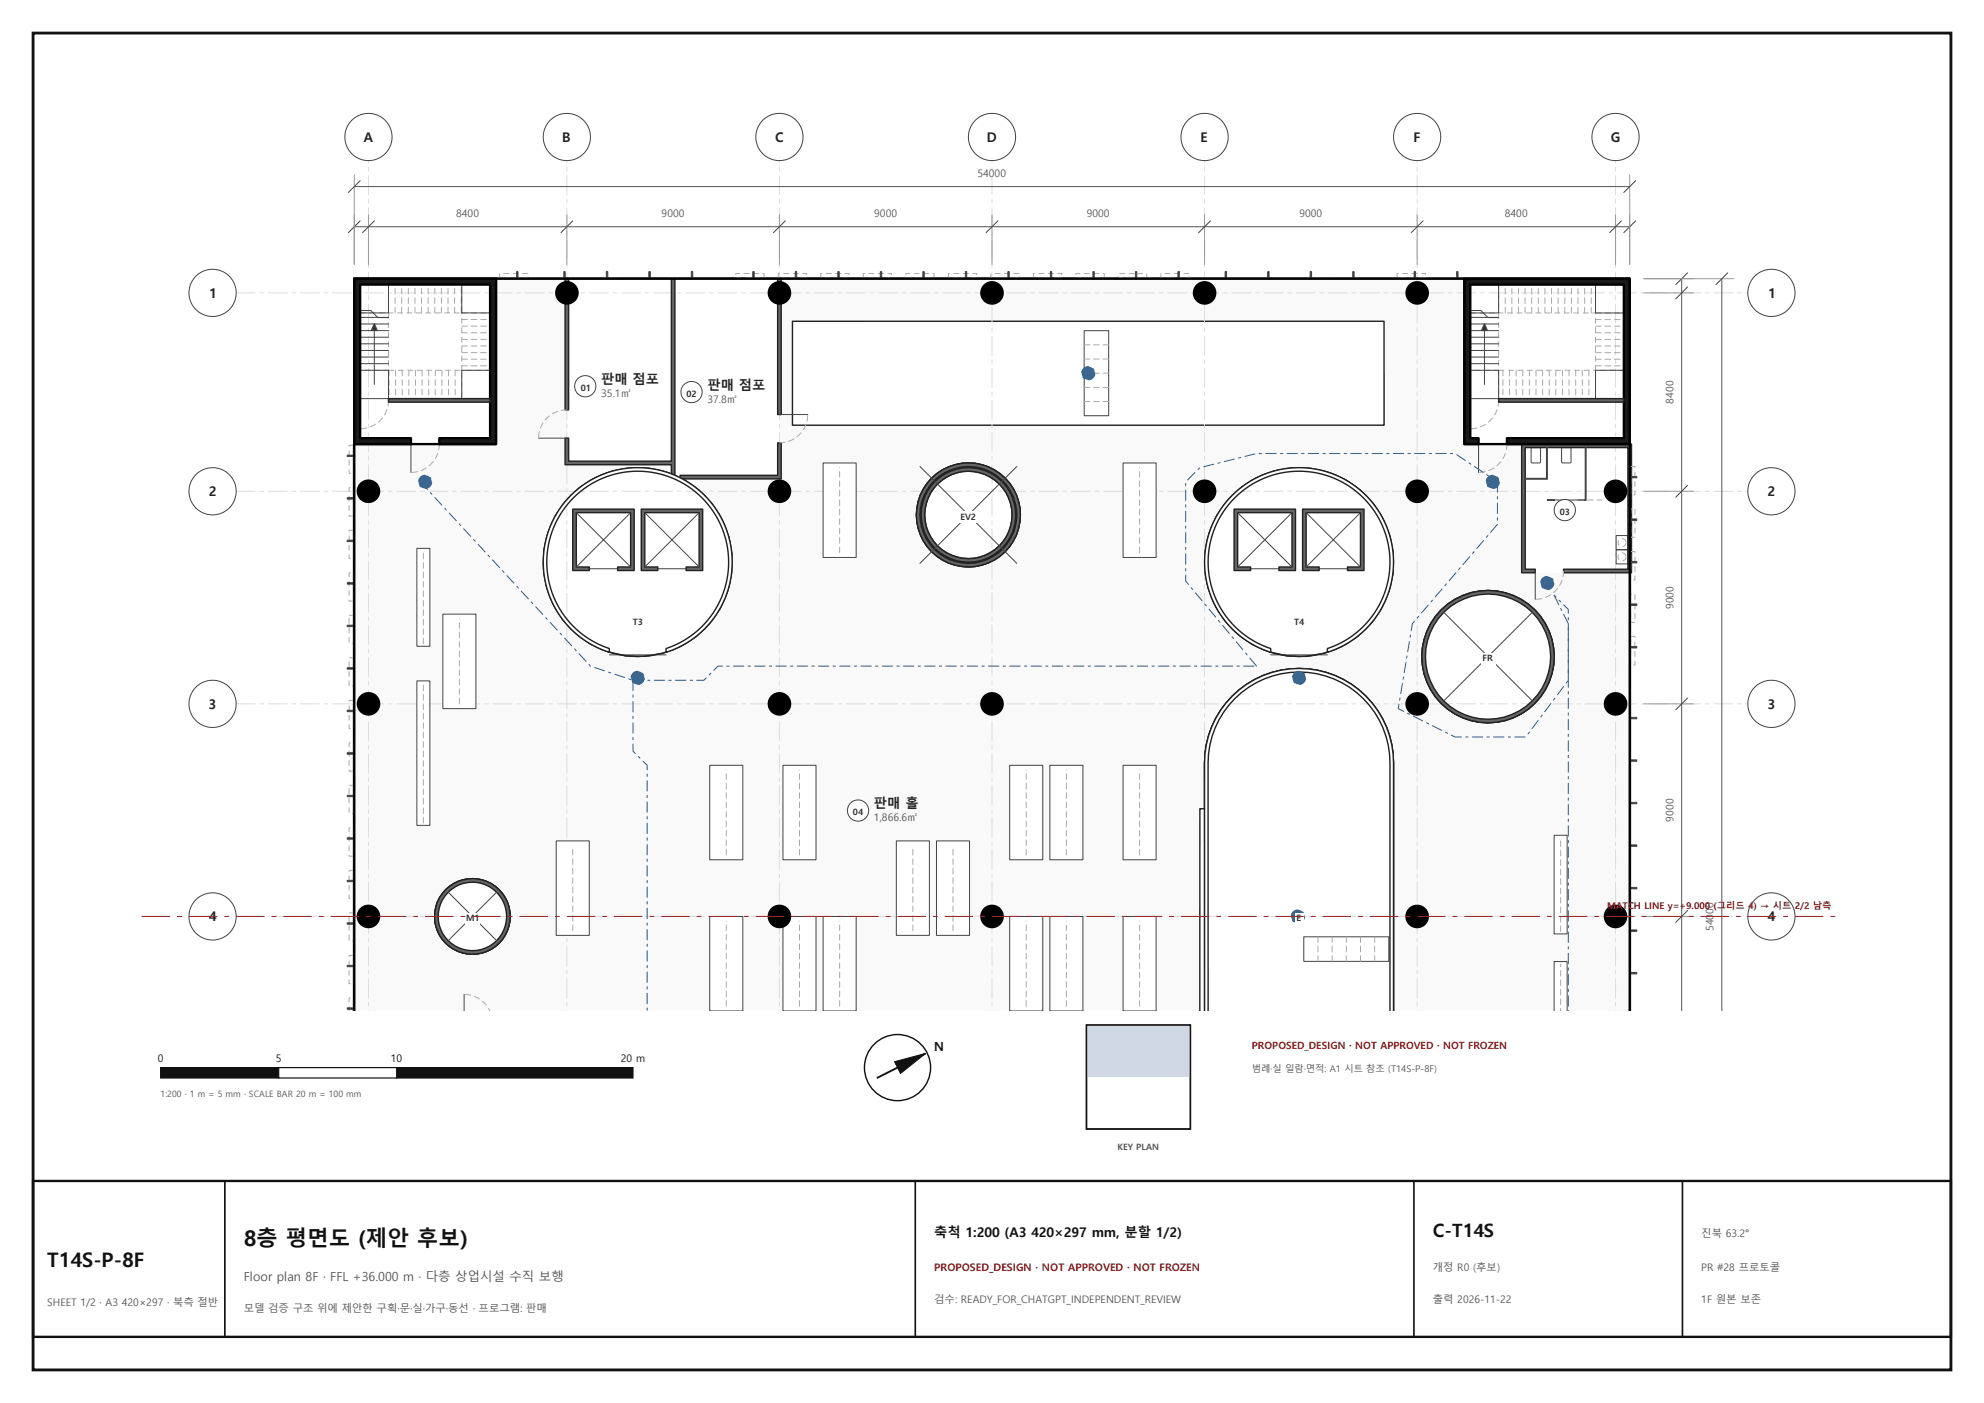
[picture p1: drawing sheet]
<svg xmlns="http://www.w3.org/2000/svg" width="420mm" height="297mm" viewBox="0 0 420 297" stroke-linecap="round" stroke-linejoin="round" font-family="sans-serif">
<path d="M7 7h406v283h-406z" fill="none" stroke="#111" stroke-width=".6"/>
<g fill="#fff">
<path d="M120 59h22.5v39h-22.5z" fill-rule="evenodd"/>
<path d="M142.5 59h22.5v42h-21.5l-1-.4z" fill-rule="evenodd"/>
</g>
<path d="M105 59h15v38.9l22.5 .1v2.6l-1.2-.6-3.9-.8-3.9-.1a19.9 19.9 0 0 0-13.7 6.9 19.9 19.9 0 0 0-3.8 6.8 20.3 20.3 0 0 0 9.2 23.6 20.1 20.1 0 0 0 18.8 .5 20 20 0 0 0 10.3-23.3l-1.5-3.6a22.1 22.1 0 0 0-8-8.4l-1.3-.6 21.5-.1v-41.9h145v34.9l12.3 .1-.2 .4v26.7l.4 .2h22.5v92.7h-270h30h-30v-120h30zM301 139a14 14 0 0 0 28 0 14 14 0 0 0-28 0zM252.6 214h44.8zM255 214h42zM260.9 147.4l-2.5 3a19.8 19.8 0 0 0-3.4 11.1v9.7h-.9l-.1 .1v42.7h41v-52.5l-.4-3.9-1.1-3.8a20.4 20.4 0 0 0-5.8-7.8l-3.3-2.1-1.7-.9-3.8-1.1-2-.3-1.9-.1-3.9 .4-1.9 .5a20 20 0 0 0-8.3 5zM259.8 106l-2.2 3.2a20 20 0 0 0 1.7 22.2l2.7 2.8a19.4 19.4 0 0 0 6.8 3.8l3.8 .9 3.9 .1 3.9-.7a20 20 0 0 0 14.3-22.7 20 20 0 0 0-21.2-16.5l-3.9 .7a19.2 19.2 0 0 0-6.9 3.5zM167.8 68.1v21.8l.1 .1h125l.1-.1v-21.7l-.1-.2zM233 214h14zM194 109a11 11 0 0 0 22 0 11 11 0 0 0-22 0zM194 214h22zM194 214h22zM123 214h42zM112.6 214h44.8zM75 214h45zM92 194a8 8 0 0 0 16 0 8 8 0 0 0-16 0z" fill-rule="evenodd" fill="#f9f9f9"/>
<g fill="none" stroke="#222" stroke-width=".3">
<path d="M167.8 68h125.2v22h-125.2zM119.8 106a20 20 0 0 1 25-4.3 20 20 0 0 1 9.2 23.5 20 20 0 0 1-28.8 11.2 20.2 20.2 0 0 1-8-8.4 20 20 0 0 1 .4-18.8zM259.8 106a20 20 0 0 1 28.2-2.1 20 20 0 0 1 2.1 28.1 20 20 0 0 1-28.1 2.2 20.7 20.7 0 0 1-6.8-17.6 22.4 22.4 0 0 1 4.6-10.6zM254 214v-42.8h1v-4.8a43.9 43.9 0 0 1 .2-7.8 20 20 0 0 1 21.3-17 20 20 0 0 1 18.5 19.9v52.5"/>
<circle cx="205" cy="109" r="11"/>
<circle cx="315" cy="139" r="14"/>
<circle cx="100" cy="194" r="8"/>
</g>
<path d="M50 62h320M50 104h320M50 149h320M50 194h320M78 214v-180M120 214v-180M165 214v-180M210 214v-180M255 214v-180M300 214v-180M342 214v-180" fill="none" stroke="#dcdcdc" stroke-width=".21" stroke-dasharray="4 1 .8 1"/>
<path d="M227.4 214h17zM88.2 144.1v30.6h2.8v-30.6zM88.2 116.1v20.7h2.8v-20.7zM329 214h2.8zM329 203.6v10.4h2.8v-10.4zM329 176.8v20.9h2.8v-20.9zM93.7 130v20h7v-20zM117.7 178v20h7v-20zM150.2 194v20h7v-20zM150.2 162v20h7v-20zM174.2 214h7zM174.2 214h7zM165.7 214h7zM174.2 214h7zM165.7 194v20h7v-20zM174.2 194v20h7v-20zM165.7 162v20h7v-20zM174.2 98v20h7v-20zM189.7 178v20h7v-20zM198.2 178v20h7v-20zM222.2 214h7zM213.7 194v20h7v-20zM222.2 194v20h7v-20zM213.7 162v20h7v-20zM222.2 162v20h7v-20zM237.7 214h7zM237.7 214h7zM237.7 194v20h7v-20zM237.7 162v20h7v-20zM237.7 98v20h7v-20zM156 214h7zM241.6 214h3z" fill-rule="evenodd" fill="#fff"/>
<g fill="none" stroke="#444" stroke-width=".21">
<path d="M76.2 78.4h6v6h-6zM76.2 60.2h6v6h-6zM76.2 65.7h2.3l1.5 1.5h2.2M76.2 77h6M76.2 75.6h6M76.2 74.2h6M76.2 72.8h6M76.2 71.4h6M76.2 70h6M76.2 68.6h6M76.2 67.2h6M79.2 70v11.4"/>
<path d="M97.7 60.2h6v6h-6zM97.7 78.4h6v6h-6zM229.5 70h5.2v18h-5.2zM174.2 98h7v20h-7zM237.7 98h7v20h-7zM324.2 94.8l1.7-.1 .2 .2v2.8l-.1 .3h-1.6l-.2-.1zM330.6 94.8l1.7-.1 .2 .2 .1 2.9-.2 .2h-1.6l-.2-.1zM88.2 116.1h2.8v20.7h-2.8zM342.1 116.4h2.5v3h-2.5zM342.1 113.4h2.5v3h-2.5zM93.7 130h7v20h-7zM88.2 144.1h2.8v30.6h-2.8z"/>
<path d="M117.7 178h7v20h-7zM150.2 162h7v20h-7zM165.7 162h7v20h-7zM189.7 178h7v20h-7zM198.2 178h7v20h-7zM213.7 162h7v20h-7zM222.2 162h7v20h-7zM237.7 162h7v20h-7zM329 176.8h2.8v20.9h-2.8zM150.2 194h7v20h-7zM165.7 194h7v20h-7zM174.2 194h7v20h-7z"/>
<path d="M213.7 194h7v20h-7zM222.2 194h7v20h-7zM237.7 194h7v20h-7zM276 198.3h18v5.2h-18zM329 214v-10.4h2.8v10.4"/>
</g>
<g fill="none" stroke="#aaa" stroke-width=".21" stroke-dasharray="1.2 .8">
<path d="M82.4 78.4v6M83.6 66.2v-6M83.8 78.4v6M85 66.2v-6M85.2 78.4v6M86.4 66.2v-6M86.6 78.4v6M87.8 66.2v-6M88 78.4v6M89.2 66.2v-6M89.4 78.4v6M90.6 66.2v-6"/>
<path d="M90.7 78.4v6M92 66.2v-6M92.1 78.4v6M93.4 66.2v-6M93.5 78.4v6M94.8 66.2v-6M94.9 78.4v6M96.2 66.2v-6M96.3 78.4v6M97.6 66.2v-6M97.7 67.6h6M97.7 69h6"/>
<path d="M97.7 70.4h6M97.7 71.8h6M97.7 73.2h6M97.7 74.6h6M97.7 76h6M97.7 77.4h6M229.5 79h5.2M229.5 76h5.2M229.5 73h5.2M229.5 85h5.2M229.5 82h5.2M177.7 117v-18"/>
<path d="M241.2 117v-18M89.6 136.3v-19.7M97.2 149v-18M89.6 174.2v-29.6M121.2 197v-18M153.7 181v-18M169.2 181v-18M193.2 197v-18M201.7 197v-18M217.2 181v-18M225.7 181v-18M241.2 181v-18"/>
<path d="M330.4 197.2v-19.9M153.7 213v-18M169.2 213v-18M177.7 213v-18M217.2 213v-18M225.7 213v-18M241.2 213v-18M279 203.5v-5.2M282 203.5v-5.2M285 203.5v-5.2M288 203.5v-5.2M291 203.5v-5.2"/>
<path d="M330.4 214v-9.9"/>
</g>
<g fill="none" stroke="#aaa" stroke-width=".21" stroke-dasharray="1.2 .8" stroke-linecap="butt">
<path d="M76.2 66.2h6v12.2h-6zM82.2 60.2h15.5v6h-15.5zM82.2 78.4h15.5v6h-15.5zM97.7 66.2h6v12.2h-6z"/>
<circle cx="343.4" cy="117.9" r=".85"/>
<circle cx="343.4" cy="114.9" r=".85"/>
</g>
<path d="M79.2 68.5l.7 1.5h-1.3z" fill="#333" stroke="#444" stroke-width=".21"/>
<path d="M311.3 66.3h6v12.1h-6zM317.3 60.3h20.5v6h-20.5zM317.3 78.4h20.5v6h-20.5zM337.8 66.3h6v12.1h-6z" fill="none" stroke="#aaa" stroke-width=".21" stroke-dasharray="1.2 .8" stroke-linecap="butt"/>
<g fill="none" stroke="#444" stroke-width=".21">
<path d="M311.3 78.4h6v6h-6zM311.3 60.3h6v6h-6zM311.3 65.7h2.2l1.5 1.5h2.3M311.3 77h6M311.3 75.6h6M311.3 74.2h6M311.3 72.8h6M311.3 71.4h6M311.3 70h6M311.3 68.6h6M311.3 67.2h6M314.3 70v11.4"/>
<path d="M337.8 60.3h6v6h-6zM337.8 78.4h6v6h-6z"/>
</g>
<g fill="none" stroke="#aaa" stroke-width=".21" stroke-dasharray="1.2 .8">
<path d="M318.2 78.4v6M318.7 66.3v-6M319.6 78.4v6M320 66.3v-6M321 78.4v6M321.4 66.3v-6M322.4 78.4v6M322.8 66.3v-6M323.8 78.4v6M324.2 66.3v-6M325.2 78.4v6M325.6 66.3v-6"/>
<path d="M326.6 78.4v6M327 66.3v-6M328 78.4v6M328.4 66.3v-6M329.4 78.4v6M329.9 66.3v-6M330.8 78.4v6M331.3 66.3v-6M332.2 78.4v6M332.7 66.3v-6M333.6 78.4v6M334.1 66.3v-6"/>
<path d="M335 78.4v6M335.5 66.3v-6M336.4 78.4v6M336.9 66.3v-6M337.8 67.7h6M337.8 69h6M337.8 70.4h6M337.8 71.8h6M337.8 73.2h6M337.8 74.6h6M337.8 76h6M337.8 77.4h6"/>
</g>
<path d="M314.3 68.5l.6 1.5h-1.3z" fill="#333" stroke="#444" stroke-width=".21"/>
<path d="M256.7 214h40.7zM254.6 214h.8zM124.5 214h40.9zM122.6 214h.8zM144 100.6h20.6v-6.8h.8v7.6h-21.4zM164.6 59h.8v28.8h-.8zM142.1 59h.8v41.6h-.8v-2.2h-22.5v-5.6h.8v4.8h21.7zM119.6 59h.8v27.8h-.8zM75 214h45.4zM75 214h23.3zM98.3 214h14.6zM75 214h14.2z" fill-rule="evenodd" fill="#666"/>
<path d="M119.6 59h.8v27.8h-.8zM142.1 59h.8v41.6h-.8v-2.2h-22.5v-5.6h.8v4.8h21.7zM164.6 59h.8v28.8h-.8zM144 100.6h20.6v-6.8h.8v7.6h-21.4z" fill="none" stroke="#222" stroke-width=".3"/>
<path d="M322.1 94h23.3v27.2h-14.4v-.7h13.6v-25.8h-21.7v25.8h2.1v.7h-2.9z" fill-rule="evenodd" fill="#666" stroke="#222" stroke-width=".3"/>
<g fill="#888" stroke="#444" stroke-width=".21">
<path d="M327.4 94.7h.2v6.7h-.2z" fill-rule="evenodd"/>
<path d="M322.9 101.3h4.5v.1h-4.5z" fill-rule="evenodd"/>
<path d="M335.6 94.7h.2v11.3h-.2z" fill-rule="evenodd"/>
<path d="M327.6 105.8h1.5v.2h-1.5z" fill-rule="evenodd"/>
<path d="M334.1 105.8h1.5v.2h-1.5z" fill-rule="evenodd"/>
</g>
<g fill="none" stroke="#444" stroke-width=".21">
<path d="M105 58.8h205v.2h-195h-10zM155 58.9h.1M76.2 84.8v6M87 94v6M114 92.8h6M165 87.8h6M311.3 84.8v6M313 94v6M329.1 105.8h5M124.7 120.4h6M129 138.6h12M139.2 120.4h6"/>
<path d="M264.8 120.4h5.9M269 138.6h12M279.2 120.4h6M325 120.9v6M74.8 214v-120h.2v120M98.3 210.5v3.5M345 214v-120h.2v120"/>
</g>
<path d="M82.2 84.8a6 6 0 0 1-6 6M93 94a6 6 0 0 1-6 6M120 86.8a6 6 0 0 0-6 6M165 93.8a6 6 0 0 0 6-6M317.3 84.8a6 6 0 0 1-6 6M319 94a6 6 0 0 1-6 6M334.1 105.8h5M331 120.9a6 6 0 0 1-6 6M103.7 214a5.9 5.9 0 0 0-5.4-3.5" fill="none" stroke="#aaa" stroke-width=".21" stroke-dasharray="1.2 .8"/>
<g fill="none" stroke="#aaa" stroke-width=".21" stroke-dasharray="1.2 .8" stroke-linecap="butt">
<path d="M111.8 58.5v.3h-6l-.1-.9h6.1v.6M155.8 58.2l-.1-.3h6.1v.9h-6v-.6M166.7 58.8h-2l.1-.9h6v.9h-4.1M175.8 58.8h-2l-.1-.9h6.1l-.1 .9h-3.9M184.8 58.8h-2v-.9h6v.9h-4M191.8 58.2l-.1-.3h6v.9h-5.9v-.6M202.8 58.8h-2v-.9h5.9l.1 .9h-4M215.8 58.5v.3h-6v-.9h6v.6M220.8 58.8h-2.1l.1-.9h5.9l.1 .9h-4M227.8 58.2v-.3h6v.9h-6v-.6M240.8 57.9h2v.9h-6.1l.1-.9h4M251.8 58.5v.3h-6.1l.1-.9h6v.6"/>
<path d="M297.8 58.8h-2v-.9h6v.9h-4M345.2 98.8h.9v6h-.9v-6M74.2 118.2h-.3v-5.9l.9-.1v6h-.6M74.2 100.2h-.3v-6h.9v6.1l-.6-.1M74.8 107.3v2l-.9-.1v-6h.9v4.1M345.2 116.8h.9v6h-.9v-6M346.1 107.8v6h-.9v-6.1l.9 .1M73.9 130.3l.9-.1v6h-.9v-5.9M74.8 125.2v2h-.9v-5.9l.9-.1v4M345.2 134.7l.9 .1v6h-.9v-6.1M346.1 125.8v6h-.9v-6h.9M73.9 145.3v-6.1l.9 .1v5.9l-.9 .1"/>
<path d="M74.2 154.2h-.3v-5.9h.9v5.9h-.6M73.9 166.2l.9 .1v6h-.9v-6.1M74.8 161.2v2l-.9 .1v-6.1h.9v4M74.8 179.3v2l-.9-.1v-6h.9v4.1M73.9 195.2v-2h.9v6h-.9v-4M74.2 190.3h-.3v-6.1h.9v6.1h-.6M73.9 214v-2.7l.9-.1v2.8M74.2 208.2h-.3v-6h.9v6.1l-.6-.1"/>
</g>
<path d="M125.8 214h.3zM109.3 214h.3zM116.9 214h.2zM134.9 214h.2zM73.5 214h1.3zM73.5 214h1.3zM73.5 214h1.3zM73.5 214h1.3zM73.5 214h1.3zM73.5 214h1.3zM73.5 214h1.3zM73.5 214h1.3zM73.5 214h1.3zM73.5 213.4h1.3v.3l-1.3-.1zM73.5 204.4h1.3v.2h-1.3zM73.5 195.4l1.3-.1v.3h-1.3zM73.5 186.4l1.3-.1v.3h-1.3zM73.5 177.4h1.3v.2h-1.3zM73.5 168.4h1.3v.3l-1.3-.1zM73.5 159.3h1.3v.4h-1.3zM73.5 150.3l1.3 .1v.2l-1.3 .1zM73.5 141.3h1.3v.3l-1.3 .1zM73.5 132.3h1.3v.4h-1.3zM73.5 123.3h1.3v.4h-1.3zM73.5 114.4l1.3-.1v.4l-1.3-.1zM73.5 105.4l1.3-.1v.4h-1.3zM73.5 96.3h1.3v.3h-1.3zM119.4 57.5h.2v1.3h-.2zM128.4 57.5h.3v1.3h-.3zM109.4 57.5h.3l-.1 1.3h-.2zM215.8 214h.4zM170.8 214h.3zM161.8 214h.3zM206.8 214h.4zM256.8 214h.3zM274.8 214h.3zM152.8 214h.3zM197.8 214h.4zM233.8 214h.3zM265.8 214h.3zM188.8 214h.4zM242.9 214h.2zM143.8 214h.3zM224.8 214h.3zM179.8 214h.4zM186.3 57.5h.4v1.3h-.4zM240.4 57.5h.2v1.3h-.2zM231.4 57.5h.2v1.3h-.2zM222.4 57.5h.2l.1 1.3h-.3zM137.4 57.5h.3v1.3h-.4zM177.4 57.5h.3v1.3h-.4zM268.4 57.5h.3v1.3h-.4zM168.3 57.5h.4v1.3h-.4zM195.4 57.5h.3v1.3h-.3zM213.4 57.5h.2l.1 1.3h-.3zM249.4 57.5h.3l-.1 1.3h-.2zM146.3 57.5h.4v1.3h-.4zM159.4 57.5h.3v1.3h-.4zM259.4 57.5h.3v1.3h-.4zM204.4 57.5h.2l.1 1.3h-.3zM292.8 214h.4zM283.8 214h.4zM301.8 214h.4zM310.8 214h.4zM345.2 214h1.3zM345.2 214h1.3zM345.2 214h1.3zM345.2 214h1.3zM345.2 214h1.3zM345.2 214h1.3zM345.2 214h1.3zM345.2 214h1.3zM345.2 214h1.3zM345.2 214h1.3zM345.2 205.9h1.3v.3h-1.3zM345.2 196.9h1.3v.3h-1.3zM345.2 187.9h1.3v.3h-1.3zM345.2 178.9h1.3v.3h-1.3zM345.2 169.9h1.3v.2l-1.3 .1zM345.2 160.9h1.3v.3h-1.3zM345.2 151.9h1.3v.3h-1.3zM345.2 136.9l1.3-.1v.4h-1.3zM345.2 127.9l1.3-.1v.4h-1.3zM345.2 118.9h1.3v.3l-1.3-.1zM345.2 109.9h1.3v.3h-1.3zM345.2 100.9h1.3v.2h-1.3zM308.4 57.5h.3v1.3h-.3zM286.4 57.5h.3v1.3h-.3zM299.4 57.5h.3v1.3h-.3zM277.4 57.5h.3v1.3h-.4z" fill-rule="evenodd" fill="#333" stroke="#444" stroke-width=".21"/>
<g fill="none" stroke="#222" stroke-width=".3">
<path d="M255 214v-52.5a20 20 0 0 1 20-20 20 20 0 0 1 20 20v52.5"/>
<circle cx="135" cy="119" r="20"/>
<circle cx="205" cy="109" r="9.3"/>
<circle cx="205" cy="109" r="11"/>
<circle cx="275" cy="119" r="20"/>
<circle cx="315" cy="139" r="14"/>
<circle cx="100" cy="194" r="8"/>
</g>
<path d="M301 139a14 14 0 0 1 28 0 14 14 0 0 1-28 0zM301.8 139a13.2 13.2 0 0 0 26.4 0 13.2 13.2 0 0 0-26.4 0z" fill-rule="evenodd" fill="#666" stroke="#222" stroke-width=".3"/>
<path d="M305.6 129.6l18.8 18.8M324.4 129.6l-18.8 18.8" fill="none" stroke="#444" stroke-width=".21"/>
<path d="M92 194a8 8 0 0 1 16 0 8 8 0 0 1-16 0zM92.8 194a7.2 7.2 0 0 0 14.4 0 7.2 7.2 0 0 0-14.4 0z" fill-rule="evenodd" fill="#666" stroke="#222" stroke-width=".3"/>
<path d="M94.9 188.9l10.2 10.2M105.1 188.9l-10.2 10.2" fill="none" stroke="#444" stroke-width=".21"/>
<path d="M120.9 104.9a20 20 0 0 1 31.2 3.7 20 20 0 0 1-11.1 29.5v-.8a19.2 19.2 0 0 0 9.6-29.6 19.2 19.2 0 0 0-31.2 0 19.2 19.2 0 0 0 9.6 29.6v.8a20 20 0 0 1-8.1-33.2z" fill-rule="evenodd" fill="#fff" stroke="#222" stroke-width=".3"/>
<path d="M121.2 107.8h13v13h-3.5v-.8h2.8v-11.5h-11.5v11.5h2.7v.8h-3.5z" fill-rule="evenodd" fill="#666" stroke="#222" stroke-width=".3"/>
<path d="M122 108.5l11.5 11.5M133.5 108.5l-11.5 11.5" fill="none" stroke="#444" stroke-width=".21"/>
<path d="M135.8 107.8h12.9v13h-3.5v-.8h2.8v-11.5h-11.5v11.5h2.7v.8h-3.4z" fill-rule="evenodd" fill="#666" stroke="#222" stroke-width=".3"/>
<path d="M136.5 108.5l11.5 11.5M148 108.5l-11.5 11.5" fill="none" stroke="#444" stroke-width=".21"/>
<path d="M260.9 104.9a20 20 0 0 1 31.2 3.7 20 20 0 0 1-11.1 29.5v-.8a19.2 19.2 0 0 0 9.6-29.6 19.2 19.2 0 0 0-31.2 0 19.2 19.2 0 0 0 9.6 29.6v.8a20 20 0 0 1-8.1-33.2z" fill-rule="evenodd" fill="#fff" stroke="#222" stroke-width=".3"/>
<path d="M261.2 107.8h13.1v13h-3.6v-.8h2.8v-11.5h-11.5v11.5h2.8v.8h-3.6z" fill-rule="evenodd" fill="#666" stroke="#222" stroke-width=".3"/>
<path d="M262 108.5l11.5 11.5M273.5 108.5l-11.5 11.5" fill="none" stroke="#444" stroke-width=".21"/>
<path d="M275.7 107.8h13.1v13h-3.6v-.8h2.8v-11.5h-11.5v11.5h2.7v.8h-3.5z" fill-rule="evenodd" fill="#666" stroke="#222" stroke-width=".3"/>
<path d="M276.5 108.5l11.5 11.5M288 108.5l-11.5 11.5" fill="none" stroke="#444" stroke-width=".21"/>
<path d="M260.9 147.4a20 20 0 0 1 21.8-4.4 20 20 0 0 1 12.3 18.5v52.5h-40v-52.5a20 20 0 0 1 5.9-14.1zM261.4 147.9a19.3 19.3 0 0 0-5.7 13.6l.1 52.5h38.4v-52.5a19.2 19.2 0 0 0-11.8-17.8 19.2 19.2 0 0 0-21 4.2z" fill-rule="evenodd" fill="#fff"/>
<path d="M255 214v-52.5a20 20 0 0 1 20-20 20 20 0 0 1 20 20v52.5M255.8 214l-.1-52.5a19.3 19.3 0 0 1 19.3-19.2 19.3 19.3 0 0 1 19.2 19.2v52.5" fill="none" stroke="#222" stroke-width=".3"/>
<path d="M194 109a11 11 0 0 1 22 0 11 11 0 0 1-22 0zM194.8 109a10.2 10.2 0 0 0 20.4 0 10.2 10.2 0 0 0-20.4 0zM195 109a10 10 0 0 1 20 0 10 10 0 0 1-20 0zM195.8 109a9.2 9.2 0 0 0 18.4 0 9.2 9.2 0 0 0-18.4 0z" fill-rule="evenodd" fill="#666" stroke="#222" stroke-width=".3"/>
<path d="M194.7 98.8l20.6 20.5M215.3 98.8l-20.6 20.5" fill="none" stroke="#444" stroke-width=".21"/>
<path d="M75 59h30v35h-30zM310 59h35v35h-35z" fill="none" stroke="#000" stroke-width=".5"/>
<path d="M75 59h30v35h-12v-1.2h10.7v-32.6h-27.5v32.6h10.8v1.2h-12z" fill-rule="evenodd" fill="#1a1a1a" stroke="#000" stroke-width=".5"/>
<path d="M82.2 84.4h21.5v.7h-21.5z" fill-rule="evenodd" fill="#666" stroke="#222" stroke-width=".3"/>
<path d="M310 59h35v35h-26v-1.2h24.8v-32.5h-32.5v32.5h1.7v1.2h-3z" fill-rule="evenodd" fill="#1a1a1a" stroke="#000" stroke-width=".5"/>
<path d="M317.3 84.4h26.5v.7h-26.5z" fill-rule="evenodd" fill="#666" stroke="#222" stroke-width=".3"/>
<path d="M75 214v-155h270v155" fill="none" stroke="#000" stroke-width=".5"/>
<g fill="#000" stroke="#000" stroke-width=".5">
<circle cx="120" cy="62" r="2.25"/>
<circle cx="165" cy="62" r="2.25"/>
<circle cx="210" cy="62" r="2.25"/>
<circle cx="255" cy="62" r="2.25"/>
<circle cx="300" cy="62" r="2.25"/>
<circle cx="78" cy="104" r="2.25"/>
<circle cx="165" cy="104" r="2.25"/>
<circle cx="255" cy="104" r="2.25"/>
<circle cx="300" cy="104" r="2.25"/>
<circle cx="342" cy="104" r="2.25"/>
<circle cx="78" cy="149" r="2.25"/>
<circle cx="165" cy="149" r="2.25"/>
<circle cx="210" cy="149" r="2.25"/>
<circle cx="300" cy="149" r="2.25"/>
<circle cx="342" cy="149" r="2.25"/>
<circle cx="78" cy="194" r="2.25"/>
<circle cx="165" cy="194" r="2.25"/>
<circle cx="210" cy="194" r="2.25"/>
<circle cx="300" cy="194" r="2.25"/>
<circle cx="342" cy="194" r="2.25"/>
</g>
<path d="M89 102l36 39 9 3M317 102v9l-18 21-3 18 12 6h15l9-12v-15l-3-3M329 126l3 6v82M134 144h15l3-3h114M134 144v15l3 3v52M266 141l-15-18v-21l3-3 12-3h42l9 6" fill="none" stroke="#2f5d8a" stroke-width=".21" stroke-dasharray="2.2 .9 .5 .9"/>
<g fill="#2f5d8a" stroke="#2f5d8a" stroke-width=".21" stroke-dasharray="2.2 .9 .5 .9" stroke-linecap="butt">
<circle cx="90" cy="102" r="1.4"/>
<circle cx="316" cy="102" r="1.4"/>
<circle cx="135" cy="143.5" r="1.4"/>
<circle cx="275" cy="143.5" r="1.4"/>
<circle cx="327.5" cy="123.4" r="1.4"/>
<circle cx="230.4" cy="79" r="1.4"/>
<circle cx="274.8" cy="194" r="1.4"/>
</g>
<g fill="#fff" stroke="#444" stroke-width=".21">
<circle cx="123.9" cy="81.8" r="2.25"/>
<circle cx="146.4" cy="83" r="2.25"/>
<circle cx="331.3" cy="108" r="2.25"/>
<circle cx="181.6" cy="171.6" r="2.25"/>
</g>
<g fill="#fff">
<path d="M313.5 138.2h3v2.5h-3z"/>
<path d="M98.5 193.2h3v2.5h-3z"/>
<path d="M133.5 130.6h3v2.5h-3z"/>
<path d="M273.5 130.6h3v2.5h-3z"/>
<path d="M274.1 193.2h1.8v2.5h-1.8z"/>
<path d="M202.9 108.2h4.2v2.5h-4.2z"/>
</g>
<path d="M75 39.5h270M75 48h270M356 59v155M364.5 59v155" fill="none" stroke="#555" stroke-width=".21"/>
<g fill="none" stroke="#999" stroke-width=".21">
<path d="M75 37v19M345 37v19M78 45.5v10.5M120 45.5v10.5M165 45.5v10.5M210 45.5v10.5M255 45.5v10.5M300 45.5v10.5M342 45.5v10.5M348 59h19M348 62h10.5M348 104h10.5"/>
<path d="M348 149h10.5M348 194h10.5"/>
</g>
<g fill="none" stroke="#444" stroke-width=".21">
<path d="M76.2 38.3l-2.5 2.5M346.2 38.3l-2.4 2.5M76.2 46.8l-2.5 2.4M79.2 46.8l-2.5 2.4M121.2 46.8l-2.5 2.4M166.3 46.8l-2.6 2.4M211.3 46.8l-2.6 2.4M256.3 46.8l-2.5 2.4M301.3 46.8l-2.5 2.4M343.2 46.8l-2.4 2.4M346.2 46.8l-2.4 2.4M357.2 57.7l-2.5 2.6"/>
<path d="M365.8 57.7l-2.6 2.6M357.2 60.7l-2.5 2.6M357.2 102.8l-2.5 2.5M357.2 147.8l-2.5 2.5M357.2 192.8l-2.5 2.5"/>
</g>
<g fill="#fff" stroke="#444" stroke-width=".21">
<circle cx="78" cy="29" r="5"/>
<circle cx="120" cy="29" r="5"/>
<circle cx="165" cy="29" r="5"/>
<circle cx="210" cy="29" r="5"/>
<circle cx="255" cy="29" r="5"/>
<circle cx="300" cy="29" r="5"/>
<circle cx="342" cy="29" r="5"/>
<circle cx="45" cy="194" r="5"/>
<circle cx="375" cy="194" r="5"/>
<circle cx="45" cy="149" r="5"/>
<circle cx="375" cy="149" r="5"/>
<circle cx="45" cy="104" r="5"/>
<circle cx="375" cy="104" r="5"/>
<circle cx="45" cy="62" r="5"/>
<circle cx="375" cy="62" r="5"/>
</g>
<path d="M30 194h360" fill="none" stroke="#9b1c1c" stroke-width=".21" stroke-dasharray="6 1.5 1 1.5" stroke-linecap="butt"/>
<path d="M34 226h25v2.2h-25z" fill="#111" stroke="#111" stroke-width=".25"/>
<path d="M59 226h25v2.2h-25z" fill="#fff" stroke="#111" stroke-width=".25"/>
<path d="M84 226h50v2.2h-50z" fill="#111" stroke="#111" stroke-width=".25"/>
<circle cx="190" cy="226" r="7" fill="none" stroke="#111" stroke-width=".3"/>
<path d="M185.6 228.2l10.3-5.2z" fill="#000" stroke="#111" stroke-width=".4"/>
<path d="M189.4 224.7l6.5-1.7-5.3 4.2z" fill="#111" stroke="#111" stroke-width=".21"/>
<path d="M230 217h22v22h-22z" fill="#fff" stroke="#111" stroke-width=".3"/>
<path d="M230 217h22v11h-22z" fill="#cfd8e3"/>
<path d="M230 217h22v22h-22z" fill="none" stroke="#111" stroke-width=".3"/>
<path d="M7 250h406v33h-406z" fill="none" stroke="#111" stroke-width=".5"/>
<path d="M47.6 250v33M193.8 250v33M299.3 250v33M356.2 250v33" fill="none" stroke="#111" stroke-width=".35"/>
<text font-size="4.6" fill="#111" x="51.6" y="263.9">8층 평면도 (제안 후보)</text>
<text font-size="4.2" fill="#111" x="10" y="268.1">T14S-P-8F</text>
<text font-size="3.9" fill="#111" x="303.3" y="261.9">C-T14S</text>
<g font-size="2.8" fill="#222">
<text x="77" y="30">A</text>
<text x="119" y="30">B</text>
<text x="164.1" y="30">C</text>
<text x="208.9" y="30">D</text>
<text x="254.2" y="30">E</text>
<text x="299.2" y="30">F</text>
<text x="341" y="30">G</text>
<text x="44.3" y="63">1</text>
<text x="374.3" y="63">1</text>
<text x="127.3" y="81.2">판매 점포</text>
<text x="149.8" y="82.5">판매 점포</text>
<text x="44.2" y="105">2</text>
<text x="374.2" y="105">2</text>
<text x="44.2" y="150">3</text>
<text x="374.2" y="150">3</text>
<text x="185" y="171.1">판매 홀</text>
<text x="44.2" y="195">4</text>
<text x="374.2" y="195">4</text>
</g>
<text font-size="2.8" fill="#111" x="197.8" y="261.9">축척 1:200 (A3 420×297 mm, 분할 1/2)</text>
<text font-size="2.6" fill="#111" x="197.7" y="222.6">N</text>
<text font-size="2.6" fill="#555" x="51.6" y="271.1">Floor plan 8F · FFL +36.000 m · 다층 상업시설 수직 보행</text>
<g font-size="2.2" fill="#555">
<text x="206.9" y="37.5">54000</text>
<text x="96.6" y="46">8400</text>
<text x="140.1" y="46">9000</text>
<text x="185.1" y="46">9000</text>
<text x="230.1" y="46">9000</text>
<text x="275.1" y="46">9000</text>
<text x="318.6" y="46">8400</text>
<text x="127.3" y="84">35.1㎡</text>
<text x="149.8" y="85.3">37.8㎡</text>
<text x="354.2" y="85.4" transform="rotate(-90 354.2 85.4)">8400</text>
<text x="354.2" y="128.9" transform="rotate(-90 354.2 128.9)">9000</text>
<text x="185" y="173.9">1,866.6㎡</text>
<text x="354.2" y="173.9" transform="rotate(-90 354.2 173.9)">9000</text>
<text x="362.8" y="197.1" transform="rotate(-90 362.8 197.1)">54000</text>
<text x="360.2" y="261.9">진북 63.2°</text>
<text x="303.3" y="269.1">개정 R0 (후보)</text>
<text x="360.2" y="269.1">PR #28 프로토콜</text>
<text x="197.8" y="275.7">검수: READY_FOR_CHATGPT_INDEPENDENT_REVIEW</text>
<text x="303.3" y="275.7">출력 2026-11-22</text>
<text x="360.2" y="275.7">1F 원본 보존</text>
<text x="10" y="276.4">SHEET 1/2 · A3 420×297 · 북측 절반</text>
<text x="51.6" y="277.7">모델 검증 구조 위에 제안한 구획·문·실·가구·동선 · 프로그램: 판매</text>
</g>
<g font-size="2.2" fill="#111">
<text x="33.4" y="224.8">0</text>
<text x="58.4" y="224.8">5</text>
<text x="82.7" y="224.8">10</text>
<text x="131.4" y="224.8">20 m</text>
</g>
<text font-size="2.2" fill="#9b1c1c" x="197.8" y="269.1">PROPOSED_DESIGN · NOT APPROVED · NOT FROZEN</text>
<text font-size="2.1" fill="#9b1c1c" x="265" y="222">PROPOSED_DESIGN · NOT APPROVED · NOT FROZEN</text>
<text font-size="2" fill="#9b1c1c" x="340.2" y="192.5">MATCH LINE y=+9.000 (그리드 4) → 시트 2/2 남측</text>
<text font-size="2" fill="#555" x="265" y="227">범례·실 일람·면적: A1 시트 참조 (T14S-P-8F)</text>
<g font-size="1.9" fill="#333">
<text x="123" y="82.8">01</text>
<text x="145.3" y="84">02</text>
<text x="203.3" y="110">EV2</text>
<text x="330.2" y="109">03</text>
<text x="134" y="132.4">T3</text>
<text x="273.9" y="132.4">T4</text>
<text x="313.8" y="140">FR</text>
<text x="180.6" y="172.6">04</text>
<text x="98.7" y="195">M1</text>
<text x="274.5" y="195">E</text>
</g>
<g font-size="1.9" fill="#555">
<text x="34" y="232.2">1:200 · 1 m = 5 mm · SCALE BAR 20 m = 100 mm</text>
<text x="236.6" y="243.5">KEY PLAN</text>
</g>
</svg>
